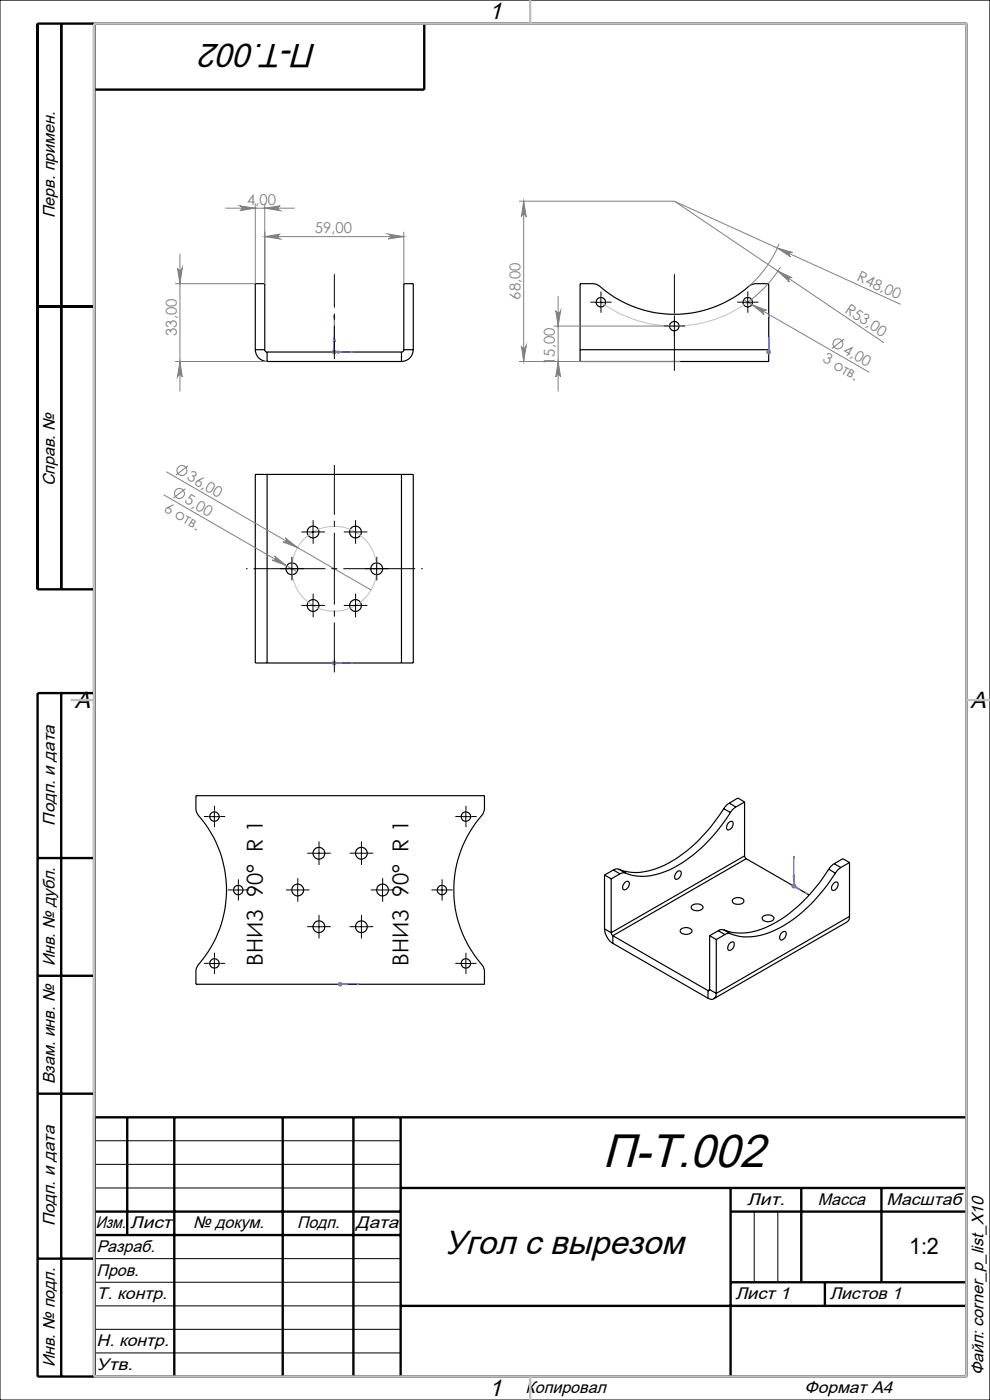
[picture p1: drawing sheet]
<svg xmlns="http://www.w3.org/2000/svg" width="210mm" height="297mm" viewBox="0 0 210 297" stroke-linecap="round" stroke-linejoin="round" font-family="sans-serif">
<g fill="none" stroke="#000" stroke-width=".25">
<path d="M54.2 74.2a2.53 2.53 0 0 0 2.5 2.5M54.2 74.2h2M54.2 74.2v-14h2v14M56.2 74.2l.1 .3 .4 .2M56.7 74.7v2M56.7 74.7h28.5M56.7 76.7h28.5M85.2 74.7v2M85.7 74.2l-.2 .3-.3 .2M85.7 74.2h2M85.7 74.2v-14h2v14M87.7 74.2a2.53 2.53 0 0 1-2.5 2.5"/>
<path d="M123 74.2v2.5h40.1v-2.5M123 74.2v-14h2.7a2.24 2.24 0 0 1 1.6 .6 24 24 0 0 0 31.8-.3l1.1-.3h2.9v14M123 74.2h40.1M56.7 100.6h-2.5v40h2.5M56.7 100.6v40M56.7 100.6h28.5M85.2 100.6h2.5v40h-2.5M85.2 100.6v40M56.7 140.6h28.5M41.6 168.8h61.2v2.9l-.3 .8a24.4 24.4 0 0 0 0 32.6l.3 .9v2.8h-61.2v-2.6a2.24 2.24 0 0 1 .6-1.6 24.1 24.1 0 0 0-.3-31.9l-.3-1zM153.5 171.6a31.1 31.1 0 0 1-13.8 12.5 10.8 10.8 0 0 1-8.4 .3M153.5 171.6l1.4 .8"/>
<path d="M154.6 174.6a.54 .54 0 0 1 .7-.3 .54 .54 0 0 1 .2 .8 1.17 1.17 0 0 1-1.2 .9 1.12 1.12 0 0 1 .3-1.4zM154.7 170.4l-.5 .3-.7 .9M154.7 170.4l1.4 .8M154.9 172.4a31.1 31.1 0 0 1-13.8 12.5 10.8 10.8 0 0 1-8.4 .3M156.1 171.2l-1.2 1.2M157.9 170.1l-1.8 1.1M157.9 170.1v11.5M157.9 170.1l-1.4-.8-1.8 1.1M128.2 197.1a3.9 3.9 0 0 0 1.8 3M128.2 197.1l1.4 .8M128.2 185.6v11.5M128.2 185.6l1.4 .8"/>
<path d="M129.6 197.9l.4 .6M129.6 186.4v11.5M130 198.5l20.2 11.6M130 198.5v1.6M130.1 184.6l-1.9 1M130.1 184.6l1.4 .8M131.3 184.4h-.7l-.5 .2M131.3 184.4l1.4 .8M131.5 185.4l-1.9 1M132.5 187.3a.54 .54 0 0 1 .8-.3 .54 .54 0 0 1 .1 .8 .95 .95 0 0 1-1.2 .9 1.2 1.2 0 0 1 .3-1.4zM132.7 185.2l-.4-.1-.8 .3M143.7 184.9a.53 .53 0 0 1 .7 0 .53 .53 0 0 1 .1 .7 .98 .98 0 0 1-1.3 .8 1.28 1.28 0 0 1 .5-1.5z"/>
<path d="M144.5 197.1a1.6 1.6 0 0 1 2.3 .3 1.47 1.47 0 0 1-2.3 .5l-.2-.3zM146.8 192a1.49 1.49 0 0 1 2.3 .5 1.5 1.5 0 0 1-2.5 0zM150.5 198.5l1.4 .8M150.5 198.5v11.4M151.9 199.3v11.4M152.4 197.4l-1.9 1.1M152.4 197.4l1.4 .9M153.5 197.3l-.5-.1-.6 .2M153.5 197.3l1.4 .8M153.8 198.3l-1.9 1M154.9 200a.53 .53 0 0 1 .8-.1 .53 .53 0 0 1 0 .8 1.08 1.08 0 0 1-1.1 .9 1.16 1.16 0 0 1 .3-1.6zM154.9 198.1l-.5-.1-.6 .3"/>
<path d="M155.4 190.8l.1-.1a1.57 1.57 0 0 1 2.3 .4 1.4 1.4 0 0 1-2.3 .5l-.2-.4zM157.9 181.6l.4 .6M157.9 181.6l-28.3 16.3M158.3 182.2l-28.3 16.3M158.3 182.2l13.3 7.7M161.9 194.4a1.51 1.51 0 0 1 2.3 .5 1.5 1.5 0 0 1-2.5 0zM165.7 198a.57 .57 0 0 1 .5-.4 .57 .57 0 0 1 .6 .5 1.19 1.19 0 0 1-1.2 1.3 1.03 1.03 0 0 1 .1-1.4zM175.8 184.4a30.5 30.5 0 0 1-14.5 12.8 11 11 0 0 1-7.8 .1M175.8 184.4l1.4 .8M176.8 187.4a.54 .54 0 0 1 .8-.3 .54 .54 0 0 1 .1 .9 .95 .95 0 0 1-1.2 .8 1.2 1.2 0 0 1 .3-1.4zM177 183.2l-1.2 1.2M177 183.2l1.4 .8"/>
<path d="M177.2 185.2a31.2 31.2 0 0 1-13.8 12.6 11.2 11.2 0 0 1-8.5 .3M178.4 184l-.7 .5-.5 .7M180.2 194.4l-.1 .7-.4 .5-28.3 16.3M180.2 183v11.4M180.2 194.4l-28.3 16.3M180.2 183l-1.8 1M180.2 183l-1.4-.8-1.8 1M130 200.1l20.2 11.7M150.2 210.1v1.7M150.5 209.9l-.1 .2h-.2M150.5 209.9l1.4 .8M150.5 209.9l-.3 .2"/>
<path d="M151.9 210.7a1.09 1.09 0 0 1-.5 1.2 1.09 1.09 0 0 1-1.2-.1"/>
<circle cx="127.5" cy="64.1" r="1"/>
<circle cx="143" cy="69.2" r="1"/>
<circle cx="158.6" cy="64.1" r="1"/>
<circle cx="66.4" cy="112.9" r="1.24"/>
<circle cx="75.4" cy="112.9" r="1.24"/>
<circle cx="61.9" cy="120.7" r="1.24"/>
<circle cx="66.4" cy="128.5" r="1.24"/>
<circle cx="75.4" cy="128.5" r="1.24"/>
<circle cx="79.9" cy="120.7" r="1.26"/>
<circle cx="45.5" cy="173.2" r=".99"/>
<circle cx="98.8" cy="173.2" r="1"/>
<circle cx="50.5" cy="188.8" r="1"/>
<circle cx="63.2" cy="188.8" r="1.26"/>
<circle cx="67.6" cy="196.6" r="1.25"/>
<circle cx="67.6" cy="181" r="1.25"/>
<circle cx="76.6" cy="196.6" r="1.25"/>
<circle cx="76.6" cy="181" r="1.25"/>
<circle cx="81.2" cy="188.8" r="1.25"/>
<circle cx="93.8" cy="188.8" r=".99"/>
<circle cx="45.5" cy="204.4" r=".99"/>
<circle cx="98.8" cy="204.4" r="1"/>
</g>
<g fill="none" stroke="#808080" stroke-width=".21">
<path d="M37.6 56.9a.51 .51 0 0 0 .6 .5 .51 .51 0 0 0 .5-.5l-.5 3.3zM38.2 53.8v29.2M47.8 44.2h14.7M50.9 43.7l3.3 .5-3.3 .5a.51 .51 0 0 0 .4-.5 .51 .51 0 0 0-.4-.5zM54.2 43.2v17h-17.1M56.2 44.2l3.2-.5a.51 .51 0 0 0-.4 .5 .51 .51 0 0 0 .4 .5zM56.2 50.2l3.2-.5a.51 .51 0 0 0-.4 .5 .51 .51 0 0 0 .4 .5zM56.2 43.2v17M56.2 50.2h29.5M82.3 49.7l3.4 .5-3.4 .5a.51 .51 0 0 0 .5-.5 .51 .51 0 0 0-.5-.5zM85.7 49.2v11M110.1 42.7h33"/>
<path d="M111.1 42.7v34M111.1 42.7l.5 3.3a.51 .51 0 0 0-.5-.5 .51 .51 0 0 0-.5 .5zM143.1 42.7l47.9 21.9M143.1 42.7l44.4 30M164.9 52.6l3.2 .9a.51 .51 0 0 0-.6 .3 .51 .51 0 0 0 .2 .7zM165 57.5l3 1.4a.51 .51 0 0 0-.7 .2 .51 .51 0 0 0 .2 .7zM165.3 51.7a23.7 23.7 0 0 1-6.5 9.1M165.6 56.7l-.5 .6a25.2 25.2 0 0 1-6.5 6.8M37.1 76.7h19.6M38.2 76.7l.5 3.3a.51 .51 0 0 0-.5-.5 .51 .51 0 0 0-.6 .5zM70.4 74.7h1M70.6 74.3l.7 .7"/>
<path d="M70.9 74.2v1M71.3 74.3l-.7 .7M110.1 76.7h34.2M110.6 73.4a.51 .51 0 0 0 .5 .5 .51 .51 0 0 0 .5-.5l-.5 3.3zM117.4 69.2h23.4M117.9 65.9a.51 .51 0 0 0 .5 .5 .51 .51 0 0 0 .5-.5l-.5 3.3zM118.4 62.8v20.2M118.4 76.7l.5 3.3a.51 .51 0 0 0-.5-.5 .51 .51 0 0 0-.5 .5zM157.8 63.6l26.6 15.4M159.5 64.6l3.1 1.2a.51 .51 0 0 0-.7 .2 .51 .51 0 0 0 .2 .7zM162.5 74.7h1M162.7 74.3l.7 .7"/>
<path d="M163.1 74.2v1M163.4 74.3l-.7 .7M179 71.9l-2.5 2M39.9 98.8l-2.6 2M34.7 105l28.3 16.3M35.3 100.1l43.4 25.1M39.3 103.7l-2.5 2M58.2 117.9l2.6 2.1-3.1-1.2a.51 .51 0 0 0 .7-.2 .51 .51 0 0 0-.2-.7zM60.5 114.1l2.6 2.1-3.1-1.2a.51 .51 0 0 0 .7-.2 .51 .51 0 0 0-.2-.7zM70.4 140.6h1M70.6 140.3l.7 .7M70.9 140.2v1"/>
<path d="M71.3 140.3l-.7 .7M167.9 188h1M168 187.6l.7 .7M168.4 187.5v1M168.7 187.6l-.7 .7M71.6 208.8h1M71.8 208.5l.7 .7M72.1 208.3v1M72.5 208.5l-.7 .7"/>
<circle cx="177.7" cy="73" r="1.06"/>
<circle cx="38.6" cy="99.8" r="1.06"/>
<circle cx="38.1" cy="104.7" r="1.06"/>
</g>
<g fill="none" stroke="#c0c0c0" stroke-width=".21">
<path d="M127.5 64.1a26.6 26.6 0 0 0 31.1 0"/>
<circle cx="70.9" cy="120.7" r="9"/>
</g>
<g fill="none" stroke="#00f" stroke-width=".21">
<path d="M70.9 71.6l.2 .8h-.4zM70.9 66.9v7.8h3.9M70.9 66.9l.1 .4h-.2zM71.7 74.5l.8 .2-.8 .2zM74.4 74.6l.4 .1-.4 .1zM163.1 74.6v.2zM163.1 66.9v.4v-.4M163.1 74.5v.4zM163.1 71.6v.8v-.8M163.1 74.7h.1M163.1 66.9v7.8M70.7 140.6h.4z"/>
<path d="M70.8 140.6h.2zM70.9 140.6h.1M70.9 140.6h3.9M72.5 140.6h-.8h.8M74.8 140.6h-.4h.4M168.4 181.6l.1 .4-.2-.1zM168.4 185.5l.1 .7-.3-.2zM168.4 188l2.7 1.6M168.4 181.6v6.4M168.4 188l1.1 .6M168.9 188.1l.6 .5-.6-.1zM170.9 189.3l.2 .3-.2-.1z"/>
<path d="M72 208.8h.4zM72 208.8h.2zM72.1 208.8h.1M72.1 208.8h4M73.7 208.8h-.8h.8M76.1 208.8h-.4h.4"/>
</g>
<g fill="none" stroke="#000" stroke-width=".21" stroke-dasharray="15.2 1.3 1.3 1.3" stroke-linecap="butt">
<path d="M126.2 64.1h-1M127.5 62.9v-1M127.5 65.4v1M128.7 64.1h1M141.8 69.2h-1M143.1 67.9v-1M143.1 70.4v1M144.3 69.2h1M157.4 64.1h-1M158.6 62.9v-1M158.6 65.4v1M159.9 64.1h1"/>
<path d="M61.9 119.4v-1.3M65.2 112.8h-1.3M66.4 111.6v-1.3M66.4 114.1v1.2M67.7 112.8h1.2M74.2 112.8h-1.3M75.4 111.6v-1.3M75.4 114.1v1.2M76.7 112.8h1.2M79.9 119.4v-1.3M60.7 120.6h-1.3M61.9 121.9v1.2"/>
<path d="M63.2 120.6h1.2M65.2 128.4h-1.3M66.4 127.2v-1.3M66.4 129.7v1.2M67.7 128.4h1.2M74.2 128.4h-1.3M75.4 127.2v-1.3M75.4 129.7v1.2M76.7 128.4h1.2M78.7 120.6h-1.3M79.9 121.9v1.2M81.2 120.6h1.2"/>
<path d="M44.3 173.2h-1M45.5 172v-1M45.5 174.5v1M46.8 173.2h1M67.7 179.7v-1.2M76.7 179.7v-1.2M97.6 173.2h-1M98.8 172v-1M98.8 174.5v1M100.1 173.2h1M49.3 188.8h-1M50.6 187.5v-1"/>
<path d="M50.6 190v1M51.8 188.8h1M61.9 188.8h-1.2M63.2 187.5v-1.2M63.2 190v1.3M64.4 188.8h1.3M66.4 181h-1.2M66.4 196.6h-1.2M67.7 182.2v1.3M67.7 195.3v-1.2M67.7 197.8v1.3M68.9 181h1.3"/>
<path d="M68.9 196.6h1.3M75.4 196.6h-1.2M75.4 181h-1.2M76.7 195.3v-1.2M76.7 197.8v1.3M76.7 182.2v1.3M77.9 196.6h1.3M77.9 181h1.3M79.9 188.8h-1.2M81.2 187.5v-1.2M81.2 190v1.3M82.4 188.8h1.3"/>
<path d="M92.5 188.8h-1M93.8 187.5v-1M93.8 190v1M95 188.8h1M44.3 204.4h-1M45.5 203.1v-1M45.5 205.6v1M46.8 204.4h1M97.6 204.4h-1M98.8 203.1v-1M98.8 205.6v1M100.1 204.4h1"/>
</g>
<g fill="none" stroke="#000" stroke-width=".21">
<path d="M0 0h210v297h-210zM126.2 64.1h2.5M127.5 62.9v2.5M141.8 69.2h2.5M143.1 67.9v2.5M157.4 64.1h2.5M158.6 62.9v2.5M61.9 119.4v2.5M65.2 112.9h2.5M66.4 111.6v2.5M74.2 112.9h2.5M75.4 111.6v2.5"/>
<path d="M79.9 119.4v2.5M60.6 120.6h2.5M65.2 128.4h2.5M66.4 127.2v2.5M74.2 128.4h2.5M75.4 127.2v2.5M78.7 120.6h2.5M44.2 173.2h2.5M45.5 172v2.5M67.7 179.8v2.5M76.7 179.8v2.5M97.6 173.2h2.5"/>
<path d="M98.8 172v2.5M49.3 188.8h2.5M50.6 187.6v2.5M61.9 188.8h2.5M63.1 187.6v2.5M66.4 196.6h2.5M66.4 181h2.5M67.7 195.4v2.5M75.4 196.6h2.5M75.4 181h2.5M76.7 195.4v2.5M79.9 188.8h2.5"/>
<path d="M81.1 187.6v2.5M92.5 188.8h2.5M93.8 187.6v2.5M44.2 204.4h2.5M45.5 203.1v2.5M97.6 204.4h2.5M98.8 203.1v2.5M20 242h65M20 247h65M20 252h65M160 257v15M165 257v15"/>
<path d="M20 267h65M20 272h65M20 277h65M20 282h65M20 287h65"/>
</g>
<g fill="none" stroke="#000" stroke-width=".5">
<path d="M13 5v120M20 5v287M90 5v14h-70M8 65h12M20 125h-12v-120h197v287h-197v-145h12M13 147v145M8 182h12M8 207h12M8 232h12M20 237h185M27 237v25M37 237v55"/>
<path d="M60 237v55M75 237v55M85 237v55M20 257h65M85 252h120M155 252v40M155 257h50M170 252v20M187 252v20M8 267h12M20 262h65M85 277h120"/>
<path d="M155 272h50M175 272v5"/>
</g>
<path d="M20 5h185v287h-185zM112.5 0v5M15 148.5h5M205 148.5h5M112.5 292v5" fill="none" stroke="#c0c0c0" stroke-width=".5"/>
<path d="M70.9 98.6v44" fill="none" stroke="#000" stroke-width=".21" stroke-dasharray="15.2 1.3 1.3 1.3" stroke-dashoffset="4.7" stroke-linecap="butt"/>
<path d="M89.7 120.6h-37.5" fill="none" stroke="#000" stroke-width=".21" stroke-dasharray="15.2 1.3 1.3 1.3" stroke-dashoffset="-1.6" stroke-linecap="butt"/>
<path d="M70.9 76.2v-18" fill="none" stroke="#000" stroke-width=".21" stroke-dasharray="15.2 1.3 1.3 1.3" stroke-dashoffset="8.1" stroke-linecap="butt"/>
<path d="M143.1 58.2v20.5" fill="none" stroke="#000" stroke-width=".21" stroke-dasharray="15.2 1.3 1.3 1.3" stroke-dashoffset="6.9" stroke-linecap="butt"/>
<g fill="#808080">
<path d="M60.5 114.1l2.6 2.1-3.1-1.2a.51 .51 0 0 0 .7-.2 .51 .51 0 0 0-.2-.7z"/>
<path d="M165 57.5l3 1.4a.51 .51 0 0 0-.7 .2 .51 .51 0 0 0 .2 .7z"/>
</g>
<g fill="#00f">
<path d="M74.4 74.6l.4 .1-.4 .1zM70.9 66.9l.1 .4h-.2z"/>
<path d="M71.7 140.6h.8zM70.7 140.6h.4zM170.9 189.3l.2 .3-.2-.1zM168.4 181.6l.1 .4-.2-.1zM168.9 188.1l.6 .5-.6-.1zM168.4 185.5l.1 .7-.3-.2zM75.7 208.8h.4zM72 208.8h.2zM72.9 208.8h.8zM72 208.8h.4z"/>
<path d="M71.7 74.5l.8 .2-.8 .2zM70.9 71.6l.2 .8h-.4zM163.1 74.6v.2zM163.1 66.9v.4z"/>
<path d="M163.1 74.5v.4zM163.1 71.6v.8zM74.4 140.6h.4zM70.8 140.6h.2z"/>
</g>
<g fill="#808080">
<path d="M58.2 117.9l2.6 2.1-3.1-1.2a.51 .51 0 0 0 .7-.2 .51 .51 0 0 0-.2-.7z"/>
<path d="M159.5 64.6l3.1 1.2a.51 .51 0 0 0-.7 .2 .51 .51 0 0 0 .2 .7z"/>
<path d="M164.9 52.6l3.2 .9a.51 .51 0 0 0-.6 .3 .51 .51 0 0 0 .2 .7z"/>
<path d="M50.9 43.7l3.3 .5-3.3 .5a.51 .51 0 0 0 .4-.5 .51 .51 0 0 0-.4-.5zM56.2 44.2l3.2-.5a.51 .51 0 0 0-.4 .5 .51 .51 0 0 0 .4 .5zM56.2 50.2l3.2-.5a.51 .51 0 0 0-.4 .5 .51 .51 0 0 0 .4 .5zM82.3 49.7l3.4 .5-3.4 .5a.51 .51 0 0 0 .5-.5 .51 .51 0 0 0-.5-.5z"/>
<path d="M118.4 76.7l.5 3.3a.51 .51 0 0 0-.5-.5 .51 .51 0 0 0-.5 .5zM117.9 65.9a.51 .51 0 0 0 .5 .5 .51 .51 0 0 0 .5-.5l-.5 3.3zM110.6 73.4a.51 .51 0 0 0 .5 .5 .51 .51 0 0 0 .5-.5l-.5 3.3zM111.1 42.7l.5 3.3a.51 .51 0 0 0-.5-.5 .51 .51 0 0 0-.5 .5z"/>
<path d="M38.2 76.7l.5 3.3a.51 .51 0 0 0-.5-.5 .51 .51 0 0 0-.6 .5zM37.6 56.9a.51 .51 0 0 0 .6 .5 .51 .51 0 0 0 .5-.5l-.5 3.3z"/>
</g>
<text font-size="10" x="127.9" y="247.6">П-Т.002</text>
<g font-size="7.1">
<text x="67.2" y="9.3" transform="rotate(-180 67.2 9.3)">П-Т.002</text>
<text x="94.3" y="266.1">Угол с вырезом</text>
</g>
<g font-size="5">
<text x="103.7" y="4.1">1</text>
<text x="15.9" y="150.1">A</text>
<text x="205.9" y="150.1">A</text>
<text x="103.7" y="296.1">1</text>
</g>
<text font-size="4.8" x="192.8" y="266">1:2</text>
<g font-size="4.7">
<text x="55.8" y="204.9" transform="rotate(-90 55.8 204.9)">ВНИЗ 90° R 1</text>
<text x="86.6" y="204.9" transform="rotate(-90 86.6 204.9)">ВНИЗ 90° R 1</text>
</g>
<g font-size="3.6">
<text x="11.6" y="46.3" transform="rotate(-90 11.6 46.3)">Перв. примен.</text>
<text x="11.6" y="103.2" transform="rotate(-90 11.6 103.2)">Справ. №</text>
<text x="11.6" y="175.1" transform="rotate(-90 11.6 175.1)">Подп. и дата</text>
<text x="11.6" y="205" transform="rotate(-90 11.6 205)">Инв. № дубл.</text>
<text x="11.6" y="230" transform="rotate(-90 11.6 230)">Взам. инв. №</text>
<text x="158.5" y="255.6">Лит.</text>
<text x="173.5" y="255.6">Масса</text>
<text x="188.1" y="255.6">Масштаб</text>
<text x="11.6" y="260.1" transform="rotate(-90 11.6 260.1)">Подп. и дата</text>
<text x="20.3" y="260.6">Изм.</text>
<text x="27.6" y="260.6">Лист</text>
<text x="41" y="260.6">№ докум.</text>
<text x="63" y="260.6">Подп.</text>
<text x="75.5" y="260.6">Дата</text>
<text x="20.5" y="265.6">Разраб.</text>
<text x="20.5" y="275.6">Т. контр.</text>
<text x="20.5" y="270.6">Пров.</text>
<text x="156" y="275.6">Лист 1</text>
<text x="176" y="275.6">Листов 1</text>
<text x="20.5" y="285.6">Н. контр.</text>
<text x="11.6" y="290" transform="rotate(-90 11.6 290)">Инв. № подл.</text>
<text x="20.5" y="290.6">Утв.</text>
<text x="208.6" y="291.8" transform="rotate(-90 208.6 291.8)">Файл: corner_p_list_X10</text>
<text x="111.5" y="295.6">Копировал</text>
<text x="170.7" y="295.6">Формат А4</text>
</g>
<g font-size="3.2" fill="#808080">
<text x="52.4" y="43.5">4,00</text>
<text x="66.8" y="49.5">59,00</text>
<text x="181.6" y="59.5" transform="rotate(25 181.6 59.5)">R48,00</text>
<text x="110.4" y="63.6" transform="rotate(-90 110.4 63.6)">68,00</text>
<text x="37.5" y="71.2" transform="rotate(-90 37.5 71.2)">33,00</text>
<text x="179" y="66.1" transform="rotate(34 179 66.1)">R53,00</text>
<text x="117.7" y="77.4" transform="rotate(-90 117.7 77.4)">15,00</text>
<text x="174.3" y="76.7" transform="rotate(30 174.3 76.7)">3 отв.</text>
<text x="178.7" y="74.8" transform="rotate(30 178.7 74.8)">4,00</text>
<text x="39.5" y="101.7" transform="rotate(30 39.5 101.7)">36,00</text>
<text x="39" y="106.6" transform="rotate(30 39 106.6)">5,00</text>
<text x="34.6" y="108.4" transform="rotate(30 34.6 108.4)">6 отв.</text>
</g>
</svg>
